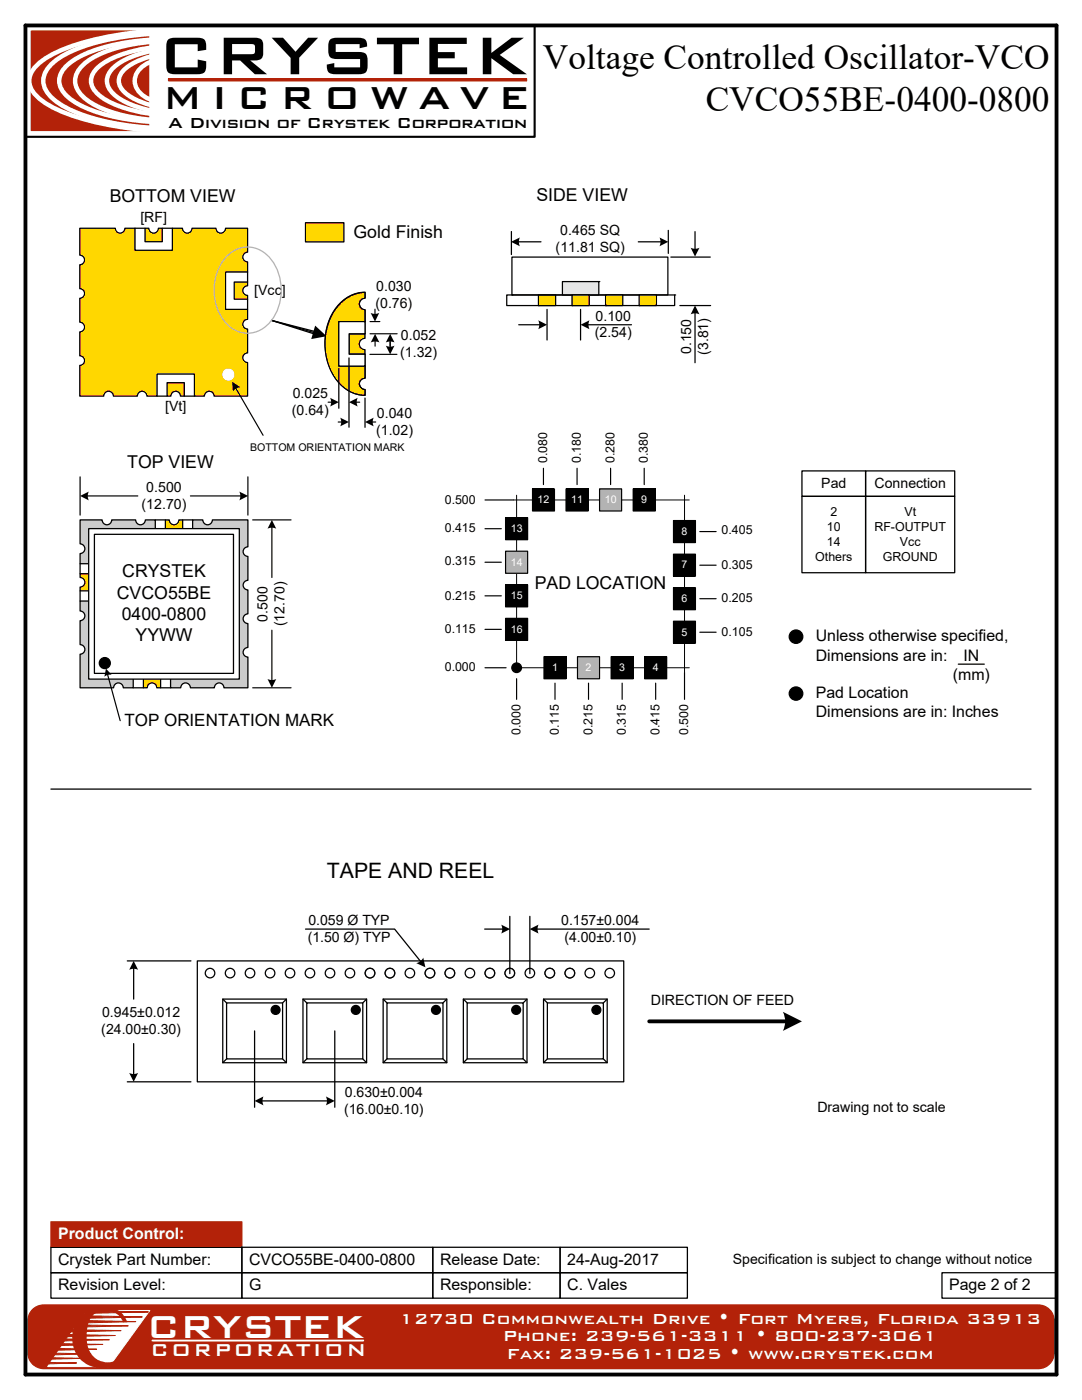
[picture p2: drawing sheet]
<svg xmlns="http://www.w3.org/2000/svg" width="216mm" height="279mm" viewBox="0 0 216 279" stroke-linecap="round" stroke-linejoin="round" font-family="sans-serif">
<path d="M6.5 261.4a3.2 3.2 0 0 1 2.2-1h198.5a3.2 3.2 0 0 1 3.2 3.2v6.4a3.2 3.2 0 0 1-3.2 3.1h-198.5a3.2 3.2 0 0 1-3.1-3.1v-6.4a3.2 3.2 0 0 1 .9-2.2z" fill-rule="evenodd" fill="#b32209"/>
<path d="M6.5 261.4a3.2 3.2 0 0 1 2.2-1h198.5a3.2 3.2 0 0 1 3.2 3.2v6.4a3.2 3.2 0 0 1-3.2 3.1h-198.5a3.2 3.2 0 0 1-3.1-3.1v-6.4a3.2 3.2 0 0 1 .9-2.2z" fill="none" stroke="#b32209" stroke-width=".25"/>
<path d="M17.4 261.5h12.5l-8.1 11.2h-12.3z" fill-rule="evenodd" fill="#fff"/>
<path d="M17.4 261.5h12.5l-8.1 11.2h-12.3z" fill="none" stroke="#fff" stroke-width=".2"/>
<path d="M18.6 262.1l.5-.5 10.5 .2z" fill="#b32209"/>
<path d="M18.6 262.1l.5-.5 10.5 .2z" fill="none" stroke="#b32209" stroke-width=".2"/>
<path d="M17.5 263.1l.4-.5 10.5 .2z" fill="#b32209"/>
<path d="M17.5 263.1l.4-.5 10.5 .2z" fill="none" stroke="#b32209" stroke-width=".2"/>
<path d="M17.2 263.5l9.9 .3-10.4 .2z" fill="#b32209"/>
<path d="M15.2 264.9l.4-.5 10 .2zM17.2 263.5l9.9 .3-10.4 .2z" fill="none" stroke="#b32209" stroke-width=".2"/>
<path d="M15.2 264.6h10.4" fill="none" stroke="#b32209" stroke-width=".44"/>
<path d="M14.2 265.4l10 .2-10.4 .2z" fill="#b32209"/>
<path d="M14.2 265.4l10 .2-10.4 .2z" fill="none" stroke="#b32209" stroke-width=".2"/>
<path d="M13.1 266.3l9.9 .2-10.4 .3z" fill="#b32209"/>
<path d="M13.1 266.3l9.9 .2-10.4 .3z" fill="none" stroke="#b32209" stroke-width=".2"/>
<path d="M11.9 267.2l9.9 .2-10.4 .3z" fill="#b32209"/>
<path d="M11.9 267.2l9.9 .2-10.4 .3z" fill="none" stroke="#b32209" stroke-width=".2"/>
<path d="M10.6 268.1l9.9 .2-10.4 .3z" fill="#b32209"/>
<path d="M10.6 268.1l9.9 .2-10.4 .3z" fill="none" stroke="#b32209" stroke-width=".2"/>
<path d="M9.4 269.1l9.9 .2-10.4 .2z" fill="#b32209"/>
<path d="M9.4 269.1l9.9 .2-10.4 .2z" fill="none" stroke="#b32209" stroke-width=".2"/>
<path d="M8.2 270l9.9 .2-10.4 .3z" fill="#b32209"/>
<path d="M8.2 270l9.9 .2-10.4 .3z" fill="none" stroke="#b32209" stroke-width=".2"/>
<path d="M6.6 270.9l9.9 .2-10.4 .3z" fill="#b32209"/>
<path d="M6.6 270.9l9.9 .2-10.4 .3zM6.6 271.8l8.7 .2-8.7 .3z" fill="none" stroke="#b32209" stroke-width=".2"/>
<path d="M6.6 272.1h8.7" fill="none" stroke="#b32209" stroke-width=".44"/>
<path d="M16.7 261.9l1.2-.7-.1 1.2z" fill="#b32209"/>
<path d="M16.7 261.9l1.2-.7-.1 1.2z" fill="none" stroke="#b32209" stroke-width=".2"/>
<path d="M30.4 267.5h42.1v.1h-42.1z" fill="#fff"/>
<path d="M30.4 267.5h42.1v.1h-42.1z" fill="none" stroke="#fff" stroke-width=".25"/>
<path d="M13.1 261.5h8.6" fill="none" stroke="#b32209" stroke-width=".44"/>
<path d="M13.1 261.5l8.6-.3v.5z" fill="none" stroke="#b32209" stroke-width=".2"/>
<path d="M6.2 6.2h23.5v19.8h-23.5z" fill="#b32209"/>
<path d="M6.2 6.2h23.5v19.8h-23.5zM33.6 15.7h71.5v.4h-71.5z" fill="none" stroke="#b32209" stroke-width=".25"/>
<path d="M33.6 15.9h71.5" fill="none" stroke="#b32209" stroke-width=".4"/>
<path d="M33.2 11.7a6.6 6.6 0 0 0-6 3 3.7 3.7 0 0 0 2.3 4.9 8.4 8.4 0 0 0 3.7 .9M34 8.2a33.4 33.4 0 0 0-15.3 3.2 6 6 0 0 0-3.7 4.7 6 6 0 0 0 3.7 4.7 32.1 32.1 0 0 0 15.3 3.3M34 7.8a40.6 40.6 0 0 0-18.4 3.7 7.4 7.4 0 0 0-3.7 3.8 3.9 3.9 0 0 0 1.7 4.1 24.6 24.6 0 0 0 11.8 4.4 55.7 55.7 0 0 0 8.6 .6M34.8 6.6a53.2 53.2 0 0 0-20 3.4 11.1 11.1 0 0 0-5.7 4.4 4.1 4.1 0 0 0 1.2 5 24.1 24.1 0 0 0 11.3 5 64.2 64.2 0 0 0 13.2 1.3M37.2 9a36.6 36.6 0 0 0-15.4 2.9 6.8 6.8 0 0 0-3.5 3.4 3.4 3.4 0 0 0 1.6 3.8 23.5 23.5 0 0 0 11.3 3.8l6 .4M38 9.4a28.6 28.6 0 0 0-14.1 3.1 4.9 4.9 0 0 0-2.6 3.6 4.4 4.4 0 0 0 2.6 3.6 27.3 27.3 0 0 0 14.1 3.2M38.8 10.2a26.4 26.4 0 0 0-12.7 2.7 4.3 4.3 0 0 0-2.4 3.2 4.8 4.8 0 0 0 3.3 3.7 28.1 28.1 0 0 0 11.8 2.3M38.8 5.8a79.1 79.1 0 0 0-24.2 3.3 17.4 17.4 0 0 0-7.7 4.4 3.7 3.7 0 0 0 0 5.2 17.4 17.4 0 0 0 7.7 4.4 79.2 79.2 0 0 0 24.2 3.3" fill="none" stroke="#fff" stroke-width=".89"/>
<path d="M5.1 5.1h205.7v269.2h-205.7z" fill="none" stroke="#000" stroke-width=".76"/>
<path d="M106.7 5.1v22.2h-101.6" fill="none" stroke="#000" stroke-width=".42"/>
<path d="M10.2 243.8h38.1v5.1h-38.1z" fill="#b32209"/>
<path d="M10.2 243.8h38.1v5.1h-38.1z" fill="none" stroke="#b32209" stroke-width=".25"/>
<path d="M10.2 248.9h38.1v5.1h-38.1zM10.2 254h38.1v5.1h-38.1zM48.3 254h38.1v5.1h-38.1zM48.3 248.9h38.1v5.1h-38.1zM86.4 248.9h25.4v5.1h-25.4zM86.4 254h25.4v5.1h-25.4zM111.8 254h25.4v5.1h-25.4zM111.8 248.9h25.4v5.1h-25.4zM188 254h22.8v5.1h-22.8z" fill="none" stroke="#000" stroke-width=".25"/>
<path d="M106.3 97.6h4.3v4.4h-4.3zM112.9 97.6h4.4v4.4h-4.4zM108.5 131.1h4.4v4.4h-4.4z" fill="#000"/>
<path d="M106.3 97.6h4.3v4.4h-4.3zM112.9 97.6h4.4v4.4h-4.4zM108.5 131.1h4.4v4.4h-4.4z" fill="none" stroke="#000" stroke-width=".23"/>
<path d="M102.5 99.8h35M103.1 98.8v34.5h34.4M136.6 98.8v35.4M103.1 132.4v.9M109.4 134h1.6" fill="none" stroke="#000" stroke-width=".2"/>
<path d="M100.9 110h4.4v4.4h-4.4z" fill="#b3b3b3"/>
<path d="M100.9 110h4.4v4.4h-4.4z" fill="none" stroke="#000" stroke-width=".23"/>
<path d="M119.6 97.6h4.4v4.4h-4.4z" fill="#b3b3b3"/>
<path d="M119.6 97.6h4.4v4.4h-4.4zM126.3 97.6h4.4v4.4h-4.4zM100.9 103.3h4.4v4.4h-4.4zM100.9 116.7h4.4v4.4h-4.4zM100.9 123.4h4.4v4.4h-4.4z" fill="none" stroke="#000" stroke-width=".23"/>
<path d="M100.9 103.3h4.4v4.4h-4.4zM126.3 97.6h4.4v4.4h-4.4zM100.9 116.7h4.4v4.4h-4.4zM100.9 123.4h4.4v4.4h-4.4z" fill="#000"/>
<path d="M115.2 131.1h4.4v4.4h-4.4z" fill="#b3b3b3"/>
<g fill="none" stroke="#000" stroke-width=".23">
<path d="M96.8 99.8h5.7M108.4 93.5v3.2M115.1 93.5v3.2M121.8 93.5v3.2M128.5 93.5v3.2M96.8 105.5h3.2M96.8 112.2h3.2M96.8 118.9h3.2M134.4 103.9h4.4v4.4h-4.4zM134.4 110.6h4.4v4.4h-4.4zM134.4 117.3h4.4v4.4h-4.4zM139.6 119.5h3.3"/>
<path d="M139.6 112.8h3.3M139.6 106.1h3.3M96.8 133.3h4.2M96.8 125.6h3.2M103.1 135.4v4.2M110.7 136.3v3.3M115.2 131.1h4.4v4.4h-4.4zM117.4 136.3v3.3M121.9 131.1h4.4v4.4h-4.4zM124.1 136.3v3.3M128.6 131.1h4.4v4.4h-4.4zM130.8 136.3v3.3"/>
<path d="M134.4 124h4.4v4.4h-4.4zM136.6 134.2v5.4M139.6 126.2h3.3"/>
</g>
<path d="M134.4 103.9h4.4v4.4h-4.4zM134.4 110.6h4.4v4.4h-4.4zM121.9 131.1h4.4v4.4h-4.4zM128.6 131.1h4.4v4.4h-4.4zM134.4 117.3h4.4v4.4h-4.4zM134.4 124h4.4v4.4h-4.4z" fill="#000"/>
<g fill="#000">
<path d="M83.1 192.2l.9-.5 .5-.6 .4 1.9z" fill-rule="evenodd"/>
<path d="M25.8 214.1l1.1 .2 .7-.2-.9 1.8z" fill-rule="evenodd"/>
<path d="M50.8 219.7l1.8-.9-.2 .7 .2 1.1z" fill-rule="evenodd"/>
<path d="M65 218.8l1.8 .9-1.8 .9 .2-1.1z" fill-rule="evenodd"/>
<path d="M156.2 201.9l3.8 1.9-3.8 1.9a4.2 4.2 0 0 0 0-3.8z" fill-rule="evenodd"/>
<circle cx="103.1" cy="133.3" r=".96"/>
<circle cx="158.8" cy="138.4" r="1.34"/>
<circle cx="158.8" cy="127.1" r="1.34"/>
<circle cx="55" cy="201.6" r=".89"/>
<circle cx="71" cy="201.6" r=".89"/>
<circle cx="87" cy="201.6" r=".89"/>
<circle cx="103" cy="201.6" r=".89"/>
<circle cx="119" cy="201.6" r=".89"/>
</g>
<g fill="none" stroke="#000" stroke-width=".25">
<path d="M191.2 132.5h5.2M10.2 157.5h195.5M39.4 191.8h85.1v24.1h-85.1zM44.4 199.4h12.7v12.7h-12.7zM44.5 199.4l.7 .8M57.1 199.4l-.7 .8M60.5 199.4h12.7v12.7h-12.7zM60.5 199.4l.7 .8M61 185.4h17.7l5.3 6.6M73.2 199.4l-.8 .8M76.5 199.4h12.7v12.7h-12.7zM76.5 199.4l.7 .8"/>
<path d="M89.2 199.4l-.8 .8M92.5 199.4h12.7v12.7h-12.7zM92.5 199.4l.7 .8M105.2 199.4l-.8 .8M108.5 199.4h12.7v12.7h-12.7zM108.5 199.4l.7 .8M121.2 199.4l-.8 .8M26.7 208.3v6.3M45.2 211.3l-.8 .8M45.2 200.2h11.2v11.1h-11.2zM52.2 219.7h13.3M56.4 211.3l.7 .8"/>
<path d="M61.2 211.3l-.7 .8M61.2 200.2h11.2v11.1h-11.2zM72.4 211.3l.8 .8M77.2 211.3l-.7 .8M77.2 200.2h11.2v11.1h-11.2zM88.4 211.3l.8 .8M93.2 200.2h11.2v11.1h-11.2zM93.2 211.3l-.7 .8M104.4 211.3l.8 .8M109.2 211.3l-.7 .8M109.2 200.2h11.2v11.1h-11.2zM120.4 211.3l.8 .8"/>
<circle cx="103.1" cy="133.3" r=".96"/>
<circle cx="158.8" cy="138.4" r="1.34"/>
<circle cx="158.8" cy="127.1" r="1.34"/>
<circle cx="55" cy="201.6" r=".89"/>
<circle cx="71" cy="201.6" r=".89"/>
<circle cx="87" cy="201.6" r=".89"/>
<circle cx="103" cy="201.6" r=".89"/>
<circle cx="119" cy="201.6" r=".89"/>
</g>
<path d="M129.5 203.8h27.6" fill="none" stroke="#000" stroke-width=".76"/>
<circle cx="41.9" cy="194.2" r=".95" fill="#fff"/>
<circle cx="41.9" cy="194.2" r=".95" fill="none" stroke="#000" stroke-width=".25"/>
<circle cx="45.9" cy="194.2" r=".95" fill="#fff"/>
<circle cx="45.9" cy="194.2" r=".95" fill="none" stroke="#000" stroke-width=".25"/>
<circle cx="49.9" cy="194.2" r=".95" fill="#fff"/>
<circle cx="49.9" cy="194.2" r=".95" fill="none" stroke="#000" stroke-width=".25"/>
<circle cx="53.9" cy="194.2" r=".95" fill="#fff"/>
<circle cx="53.9" cy="194.2" r=".95" fill="none" stroke="#000" stroke-width=".25"/>
<circle cx="57.9" cy="194.2" r=".95" fill="#fff"/>
<circle cx="57.9" cy="194.2" r=".95" fill="none" stroke="#000" stroke-width=".25"/>
<circle cx="61.9" cy="194.2" r=".95" fill="#fff"/>
<circle cx="61.9" cy="194.2" r=".95" fill="none" stroke="#000" stroke-width=".25"/>
<circle cx="65.8" cy="194.2" r=".95" fill="#fff"/>
<circle cx="65.8" cy="194.2" r=".95" fill="none" stroke="#000" stroke-width=".25"/>
<circle cx="69.8" cy="194.2" r=".95" fill="#fff"/>
<circle cx="69.8" cy="194.2" r=".95" fill="none" stroke="#000" stroke-width=".25"/>
<circle cx="73.8" cy="194.2" r=".95" fill="#fff"/>
<circle cx="73.8" cy="194.2" r=".95" fill="none" stroke="#000" stroke-width=".25"/>
<circle cx="77.8" cy="194.2" r=".95" fill="#fff"/>
<circle cx="77.8" cy="194.2" r=".95" fill="none" stroke="#000" stroke-width=".25"/>
<circle cx="73.8" cy="194.2" r=".95" fill="#fff"/>
<circle cx="73.8" cy="194.2" r=".95" fill="none" stroke="#000" stroke-width=".25"/>
<circle cx="77.8" cy="194.2" r=".95" fill="#fff"/>
<circle cx="77.8" cy="194.2" r=".95" fill="none" stroke="#000" stroke-width=".25"/>
<circle cx="81.8" cy="194.2" r=".95" fill="#fff"/>
<circle cx="81.8" cy="194.2" r=".95" fill="none" stroke="#000" stroke-width=".25"/>
<circle cx="85.8" cy="194.2" r=".95" fill="#fff"/>
<circle cx="85.8" cy="194.2" r=".95" fill="none" stroke="#000" stroke-width=".25"/>
<circle cx="89.8" cy="194.2" r=".95" fill="#fff"/>
<circle cx="89.8" cy="194.2" r=".95" fill="none" stroke="#000" stroke-width=".25"/>
<circle cx="85.8" cy="194.2" r=".95" fill="#fff"/>
<circle cx="85.8" cy="194.2" r=".95" fill="none" stroke="#000" stroke-width=".25"/>
<circle cx="89.8" cy="194.2" r=".95" fill="#fff"/>
<circle cx="89.8" cy="194.2" r=".95" fill="none" stroke="#000" stroke-width=".25"/>
<circle cx="93.8" cy="194.2" r=".95" fill="#fff"/>
<circle cx="93.8" cy="194.2" r=".95" fill="none" stroke="#000" stroke-width=".25"/>
<circle cx="97.7" cy="194.2" r=".95" fill="#fff"/>
<circle cx="97.7" cy="194.2" r=".95" fill="none" stroke="#000" stroke-width=".25"/>
<circle cx="101.7" cy="194.2" r=".95" fill="#fff"/>
<circle cx="101.7" cy="194.2" r=".95" fill="none" stroke="#000" stroke-width=".25"/>
<circle cx="97.7" cy="194.2" r=".95" fill="#fff"/>
<circle cx="97.7" cy="194.2" r=".95" fill="none" stroke="#000" stroke-width=".25"/>
<circle cx="101.7" cy="194.2" r=".95" fill="#fff"/>
<circle cx="101.7" cy="194.2" r=".95" fill="none" stroke="#000" stroke-width=".25"/>
<circle cx="105.7" cy="194.2" r=".95" fill="#fff"/>
<circle cx="105.7" cy="194.2" r=".95" fill="none" stroke="#000" stroke-width=".25"/>
<circle cx="109.7" cy="194.2" r=".95" fill="#fff"/>
<circle cx="109.7" cy="194.2" r=".95" fill="none" stroke="#000" stroke-width=".25"/>
<circle cx="113.7" cy="194.2" r=".95" fill="#fff"/>
<circle cx="113.7" cy="194.2" r=".95" fill="none" stroke="#000" stroke-width=".25"/>
<circle cx="109.7" cy="194.2" r=".95" fill="#fff"/>
<circle cx="109.7" cy="194.2" r=".95" fill="none" stroke="#000" stroke-width=".25"/>
<circle cx="113.7" cy="194.2" r=".95" fill="#fff"/>
<circle cx="113.7" cy="194.2" r=".95" fill="none" stroke="#000" stroke-width=".25"/>
<circle cx="117.7" cy="194.2" r=".95" fill="#fff"/>
<circle cx="117.7" cy="194.2" r=".95" fill="none" stroke="#000" stroke-width=".25"/>
<circle cx="121.7" cy="194.2" r=".95" fill="#fff"/>
<g fill="none" stroke="#000" stroke-width=".25">
<path d="M25.4 191.8h12.7M26.7 193.1v6.3M96.7 185.4h3.7M101.7 182.9v11.4M105.7 182.9v11.4M107 185.4h22.5M25.4 215.9h12.7M50.8 205.7v15.3M66.8 205.7v15.3"/>
<circle cx="121.7" cy="194.2" r=".95"/>
</g>
<g fill="#000">
<path d="M26.7 191.8l.9 1.7-.7-.2-1.1 .2z" fill-rule="evenodd"/>
<path d="M100 184.5l1.8 .9-1.8 .9 .2-1.1z" fill-rule="evenodd"/>
<path d="M105.7 185.4l1.8-.9-.2 .7 .2 1.1z" fill-rule="evenodd"/>
</g>
<g fill="#fff">
<path d="M32.9 74.6h4.3v2h-4.3z"/>
<path d="M31.4 74.7h2v4.4h-2z"/>
<path d="M36.8 74.7h2.1v4.4h-2.1z"/>
<path d="M44.9 55.9h2v4.3h-2z"/>
<path d="M45 59.7h4.3v2h-4.3z"/>
<path d="M45 54.2h4.3v2.1h-4.3z"/>
<path d="M28.6 48h4.3v2h-4.3z"/>
<path d="M32.4 45.6h2v4.3h-2z"/>
<path d="M26.9 45.6h2.1v4.3h-2.1z"/>
</g>
<path d="M68 60.4a7.1 7.1 0 0 1 4.9-2.1v1.2a1.21 1.21 0 0 0-1.2 1.2 1.21 1.21 0 0 0 1.2 1.2v2.3h-5.3v8.8h5.3v2.5a1.14 1.14 0 0 0-1.2 1.1 1.14 1.14 0 0 0 1.2 1.1v1.2a7.9 7.9 0 0 1-7.1-5.6 12.2 12.2 0 0 1 2.2-12.9z" fill-rule="evenodd" fill="#ffd700"/>
<path d="M68 60.4a7.1 7.1 0 0 1 4.9-2.1v1.2a1.21 1.21 0 0 0-1.2 1.2 1.21 1.21 0 0 0 1.2 1.2v2.3h-5.3v8.8h5.3v2.5a1.14 1.14 0 0 0-1.2 1.1 1.14 1.14 0 0 0 1.2 1.1v1.2a7.9 7.9 0 0 1-7.1-5.6 12.2 12.2 0 0 1 2.2-12.9z" fill="none" stroke="#000" stroke-width=".25"/>
<path d="M15.9 45.6h7.1a.95 .95 0 0 0 1 .9 .95 .95 0 0 0 .9-.9h2v4.4h7.5v-4.4h2a.95 .95 0 0 0 1 .9 .95 .95 0 0 0 .9-.9h4.8a.95 .95 0 0 0 .9 .9 .95 .95 0 0 0 1-.9h4.4v4.7a.96 .96 0 0 0-.9 1 .96 .96 0 0 0 .9 1v2h-4.4v7.4h4.4v2a.96 .96 0 0 0-.9 1 .96 .96 0 0 0 .9 1v4.7a.95 .95 0 0 0-.9 1 .95 .95 0 0 0 .9 .9v6.8h-6.7a.96 .96 0 0 0-.9-1 .96 .96 0 0 0-1 1h-2v-4.4h-7.5v4.4h-2a.95 .95 0 0 0-.9-1 .95 .95 0 0 0-1 1h-4.8a.96 .96 0 0 0-.9-1 .96 .96 0 0 0-1 1h-4.8v-6.2a.95 .95 0 0 0 1-.9 .95 .95 0 0 0-1-1v-4.8a.96 .96 0 0 0 1-.9 .96 .96 0 0 0-1-1v-4.8a.95 .95 0 0 0 1-.9 .95 .95 0 0 0-1-1v-4.8a.95 .95 0 0 0 1-.9 .95 .95 0 0 0-1-1z" fill-rule="evenodd" fill="#ffd700"/>
<path d="M15.9 45.6h7.1a.95 .95 0 0 0 1 .9 .95 .95 0 0 0 .9-.9h2v4.4h7.5v-4.4h2a.95 .95 0 0 0 1 .9 .95 .95 0 0 0 .9-.9h4.8a.95 .95 0 0 0 .9 .9 .95 .95 0 0 0 1-.9h4.4v4.7a.96 .96 0 0 0-.9 1 .96 .96 0 0 0 .9 1v2h-4.4v7.4h4.4v2a.96 .96 0 0 0-.9 1 .96 .96 0 0 0 .9 1v4.7a.95 .95 0 0 0-.9 1 .95 .95 0 0 0 .9 .9v6.8h-6.7a.96 .96 0 0 0-.9-1 .96 .96 0 0 0-1 1h-2v-4.4h-7.5v4.4h-2a.95 .95 0 0 0-.9-1 .95 .95 0 0 0-1 1h-4.8a.96 .96 0 0 0-.9-1 .96 .96 0 0 0-1 1h-4.8v-6.2a.95 .95 0 0 0 1-.9 .95 .95 0 0 0-1-1v-4.8a.96 .96 0 0 0 1-.9 .96 .96 0 0 0-1-1v-4.8a.95 .95 0 0 0 1-.9 .95 .95 0 0 0-1-1v-4.8a.95 .95 0 0 0 1-.9 .95 .95 0 0 0-1-1zM26.9 45.6h2M32.4 45.6h2M49.4 54.3v2M49.4 59.7v2M31.3 79.1h2M36.8 79.1h2M54.2 63.9l8.6 2.5M54.2 63.9l9.5 3.1M54.2 63.9l9.7 2.5" fill="none" stroke="#000" stroke-width=".25"/>
<path d="M62.9 65l2.3 2.1-3.1 .6z" fill="#000"/>
<path d="M45 51.4a5.7 5.7 0 0 1 9.5 .9 10.2 10.2 0 0 1-1.4 12.8 5.7 5.7 0 0 1-8.7-1.6 10.4 10.4 0 0 1 .6-12.1z" fill="none" stroke="#b3b3b3" stroke-width=".25"/>
<path d="M68 60.5a7 7 0 0 1 4.8-2.1v1.1a1.14 1.14 0 0 0-1.1 1.2 1.14 1.14 0 0 0 1.1 1.1v2.4h-5.2v8.8h5.2v2.5a1.13 1.13 0 0 0-1.1 1.1 1.13 1.13 0 0 0 1.1 1.1v1.2a7.9 7.9 0 0 1-6.9-5.1 12.3 12.3 0 0 1 2.1-13.3z" fill-rule="evenodd" fill="#ffd700"/>
<path d="M68 60.5a7 7 0 0 1 4.8-2.1v1.1a1.14 1.14 0 0 0-1.1 1.2 1.14 1.14 0 0 0 1.1 1.1v2.4h-5.2v8.8h5.2v2.5a1.13 1.13 0 0 0-1.1 1.1 1.13 1.13 0 0 0 1.1 1.1v1.2a7.9 7.9 0 0 1-6.9-5.1 12.3 12.3 0 0 1 2.1-13.3z" fill="none" stroke="#000" stroke-width=".25"/>
<path d="M69.6 66.6h3.2v.9a1.13 1.13 0 0 0-1.1 1.2 1.13 1.13 0 0 0 1.1 1.1v.9h-3.2z" fill-rule="evenodd" fill="#ffd700"/>
<path d="M67.6 73.6v7.9M69.6 66.6h3.2v.9a1.13 1.13 0 0 0-1.1 1.2 1.13 1.13 0 0 0 1.1 1.1v.9h-3.2zM72.8 64.2v2.4M72.8 70.7v2.4M72.8 79.4v5.9" fill="none" stroke="#000" stroke-width=".25"/>
<path d="M73.8 70.7h5.4M73.8 64.2h2M73.8 66.6h5.4M74.8 61.7v1.2M74.8 67.9v1.2M77.9 67.9v1.5M65.5 80.3h.8M67.5 84.2h.8M71 80.3h.8M74.1 84.2h.9" fill="none" stroke="#000" stroke-width=".23"/>
<g fill="#000">
<path d="M74 62.4l1 .2 .7-.2-.9 1.8z" fill-rule="evenodd"/>
<path d="M74.8 66.6l.9 1.7-.7-.1-1 .1z" fill-rule="evenodd"/>
<path d="M77.9 66.6l.8 1.7-.7-.1-1 .1z" fill-rule="evenodd"/>
<path d="M77 69l1 .2 .7-.2-.8 1.7z" fill-rule="evenodd"/>
<path d="M65.9 79.4l1.7 .9-1.7 .8 .2-1z" fill-rule="evenodd"/>
<path d="M67.9 83.4l1.7 .8-1.7 .9 .2-1.1z" fill-rule="evenodd"/>
<path d="M69.6 80.3l1.8-.9-.2 .7 .2 1z" fill-rule="evenodd"/>
<path d="M72.8 84.2l1.8-.8-.2 .6 .2 1.1z" fill-rule="evenodd"/>
</g>
<path d="M67.6 64.2h5.2v2.4h-3.1v4.1h3.1v2.4h-5.2z" fill-rule="evenodd" fill="#fff"/>
<path d="M67.6 64.2h5.2v2.4h-3.1v4.1h3.1v2.4h-5.2zM69.6 71.4v13.9" fill="none" stroke="#000" stroke-width=".25"/>
<path d="M46.7 56.3h2.7v.7a.95 .95 0 0 0-.9 1 .95 .95 0 0 0 .9 .9v.8h-2.7z" fill-rule="evenodd" fill="#ffd700"/>
<path d="M46.7 56.3h2.7v.7a.95 .95 0 0 0-.9 1 .95 .95 0 0 0 .9 .9v.8h-2.7z" fill="none" stroke="#000" stroke-width=".25"/>
<path d="M33.3 76.4h3.5v2.7h-.8a.95 .95 0 0 0-.9-1 .95 .95 0 0 0-1 1h-.8z" fill-rule="evenodd" fill="#ffd700"/>
<path d="M33.3 76.4h3.5v2.7h-.8a.95 .95 0 0 0-.9-1 .95 .95 0 0 0-1 1h-.8z" fill="none" stroke="#000" stroke-width=".25"/>
<path d="M28.9 45.6h.8a.95 .95 0 0 0 .9 .9 .95 .95 0 0 0 1-.9h.8v2.6h-3.5z" fill-rule="evenodd" fill="#ffd700"/>
<path d="M28.9 45.6h.8a.95 .95 0 0 0 .9 .9 .95 .95 0 0 0 1-.9h.8v2.6h-3.5z" fill="none" stroke="#000" stroke-width=".25"/>
<path d="M61 44.4h7.6v3.9h-7.6z" fill="#ffd700"/>
<path d="M61 44.4h7.6v3.9h-7.6z" fill="none" stroke="#000" stroke-width=".25"/>
<path d="M47 77.4l5.5 9.5" fill="none" stroke="#000" stroke-width=".24"/>
<path d="M46.3 76.2l1.7 1.1-1 .3-.5 .5z" fill-rule="evenodd" fill="#000"/>
<circle cx="45.6" cy="74.8" r="1.1" fill="#fff"/>
<circle cx="45.6" cy="74.8" r="1.1" fill="none" stroke="#fff" stroke-width=".25"/>
<path d="M16 95.2v7.6M38 99h10.2M49.5 95.2v7.6M54.3 105.1v10.2M50.4 137.3h7.7" fill="none" stroke="#000" stroke-width=".24"/>
<g fill="#000">
<path d="M47.8 98.1l1.7 .9-1.7 .9 .2-1.1z" fill-rule="evenodd"/>
<path d="M54.3 103.8l.8 1.7-.7-.2-1 .2z" fill-rule="evenodd"/>
</g>
<path d="M16 103.8h4.4a.95 .95 0 0 0 .9 .9 .95 .95 0 0 0 1-.9h4.8a.96 .96 0 0 0 .9 .9 .96 .96 0 0 0 1-.9h2v4.4h7.4v-4.4h2.1a.95 .95 0 0 0 .9 .9 .95 .95 0 0 0 1-.9h7.1v5.3a.95 .95 0 0 0-1 1 .95 .95 0 0 0 1 .9v4.8a.95 .95 0 0 0-1 1 .95 .95 0 0 0 1 .9v4.8a.96 .96 0 0 0-1 1 .96 .96 0 0 0 1 .9v4.8a.95 .95 0 0 0-1 1 .95 .95 0 0 0 1 .9v6.2h-4.8a.95 .95 0 0 0-1-1 .95 .95 0 0 0-.9 1h-4.8a.96 .96 0 0 0-1-1 .96 .96 0 0 0-.9 1h-2.1v-4.4h-7.4v4.4h-2a.96 .96 0 0 0-1-1 .96 .96 0 0 0-.9 1h-6.7v-6.7a.95 .95 0 0 0 .9-1 .95 .95 0 0 0-.9-.9v-4.8a.96 .96 0 0 0 .9-1 .96 .96 0 0 0-.9-1v-1.9h4.4v-7.5h-4.4v-2a.96 .96 0 0 0 .9-1 .96 .96 0 0 0-.9-1z" fill-rule="evenodd" fill="#ccc"/>
<path d="M16 103.8h4.4a.95 .95 0 0 0 .9 .9 .95 .95 0 0 0 1-.9h4.8a.96 .96 0 0 0 .9 .9 .96 .96 0 0 0 1-.9h2v4.4h7.4v-4.4h2.1a.95 .95 0 0 0 .9 .9 .95 .95 0 0 0 1-.9h7.1v5.3a.95 .95 0 0 0-1 1 .95 .95 0 0 0 1 .9v4.8a.95 .95 0 0 0-1 1 .95 .95 0 0 0 1 .9v4.8a.96 .96 0 0 0-1 1 .96 .96 0 0 0 1 .9v4.8a.95 .95 0 0 0-1 1 .95 .95 0 0 0 1 .9v6.2h-4.8a.95 .95 0 0 0-1-1 .95 .95 0 0 0-.9 1h-4.8a.96 .96 0 0 0-1-1 .96 .96 0 0 0-.9 1h-2.1v-4.4h-7.4v4.4h-2a.96 .96 0 0 0-1-1 .96 .96 0 0 0-.9 1h-6.7v-6.7a.95 .95 0 0 0 .9-1 .95 .95 0 0 0-.9-.9v-4.8a.96 .96 0 0 0 .9-1 .96 .96 0 0 0-.9-1v-1.9h4.4v-7.5h-4.4v-2a.96 .96 0 0 0 .9-1 .96 .96 0 0 0-.9-1z" fill="none" stroke="#000" stroke-width=".25"/>
<path d="M33 103.8h.8a.95 .95 0 0 0 .9 .9 .95 .95 0 0 0 1-.9h.7v2.6h-3.4z" fill-rule="evenodd" fill="#ffd700"/>
<path d="M33 103.8h.8a.95 .95 0 0 0 .9 .9 .95 .95 0 0 0 1-.9h.7v2.6h-3.4z" fill="none" stroke="#000" stroke-width=".25"/>
<path d="M16 114.5h2.6v3.4h-2.6v-.7a.95 .95 0 0 0 .9-1 .95 .95 0 0 0-.9-.9z" fill-rule="evenodd" fill="#ffd700"/>
<path d="M16 114.5h2.6v3.4h-2.6v-.7a.95 .95 0 0 0 .9-1 .95 .95 0 0 0-.9-.9z" fill="none" stroke="#000" stroke-width=".25"/>
<path d="M28.6 134.6h3.4v2.7h-.7a.95 .95 0 0 0-1-1 .95 .95 0 0 0-.9 1h-.8z" fill-rule="evenodd" fill="#ffd700"/>
<path d="M28.6 134.6h3.4v2.7h-.7a.95 .95 0 0 0-1-1 .95 .95 0 0 0-.9 1h-.8z" fill="none" stroke="#000" stroke-width=".25"/>
<path d="M17.7 105.5h30.1v30h-30.1z" fill="#fff"/>
<path d="M17.7 105.5h30.1v30h-30.1z" fill="none" stroke="#000" stroke-width=".25"/>
<path d="M18.8 106.6h27.8v27.8h-27.8z" fill="#fff"/>
<g fill="none" stroke="#000" stroke-width=".25">
<path d="M101.1 58.9h33.5v2.1h-33.5zM134.6 58.9h.1M16 112.5v2M16 117.9v2.1M18.8 106.6h27.8v27.8h-27.8zM31 103.8h2M36.4 103.8h2M26.6 137.3h2M32 137.3h2"/>
<circle cx="20.9" cy="132.3" r="1.1"/>
</g>
<path d="M17.3 99h10.2M50.4 103.8h7.7M21.4 134.5l2.6 9.3M54.3 125.8v10.1" fill="none" stroke="#000" stroke-width=".24"/>
<g fill="#000">
<path d="M16 99l1.7-.9-.2 .7 .2 1.1z" fill-rule="evenodd"/>
<path d="M21.1 133.4l1.2 1.3a1.68 1.68 0 0 0-1.5 .4z" fill-rule="evenodd"/>
<path d="M53.4 135.5l1 .2 .7-.2-.8 1.8z" fill-rule="evenodd"/>
<circle cx="20.9" cy="132.3" r="1.1"/>
</g>
<path d="M112.2 56.2h7.3v2.7h-7.3z" fill="#e6e6e6"/>
<path d="M112.2 56.2h7.3v2.7h-7.3zM119.5 56.2h.1" fill="none" stroke="#000" stroke-width=".25"/>
<path d="M107.4 58.9h3.5v2.1h-3.5z" fill="#ffd700"/>
<path d="M102.2 51.3h31.1v7.6h-31.1zM102.2 58.9h.1M107.4 58.9h3.5v2.1h-3.5zM127.4 48.3h4.6M133.3 46v4.6M103.5 64.8h4.3M107.4 61h.1M109.2 61.7v6.2M115.8 61.7v6.2M117.2 64.8h8.8" fill="none" stroke="#000" stroke-width=".25"/>
<g fill="#000">
<path d="M131.6 47.4l1.7 .9-1.7 .8 .2-1z" fill-rule="evenodd"/>
<path d="M107.4 63.9l1.8 .9-1.8 .9 .2-1.1z" fill-rule="evenodd"/>
<path d="M115.8 64.8l1.8-.9-.2 .7 .2 1.1z" fill-rule="evenodd"/>
</g>
<path d="M114.1 58.9h3.5v2.1h-3.5z" fill="#ffd700"/>
<path d="M114.1 58.9h3.5v2.1h-3.5zM114.1 61h.1" fill="none" stroke="#000" stroke-width=".25"/>
<path d="M120.8 58.9h3.5v2.1h-3.5z" fill="#ffd700"/>
<path d="M120.8 58.9h3.5v2.1h-3.5zM120.8 61h.1" fill="none" stroke="#000" stroke-width=".25"/>
<path d="M127.5 58.9h3.5v2.1h-3.5z" fill="#ffd700"/>
<path d="M102 46.2v4.6M103.3 48.3h4.7M127.5 58.9h3.5v2.1h-3.5zM133.9 51.3h7.8M138.7 46.2v3.7M127.5 61h.1M135.7 61h6.1M138.7 62.3v10.1M160 94h12.7v5.1h-12.7zM160 99.1h12.7v15.2h-12.7zM172.7 94h17.8v5.1h-17.8zM172.7 99.1h17.8v15.2h-17.8z" fill="none" stroke="#000" stroke-width=".25"/>
<g fill="#000">
<path d="M102 48.3l1.7-.9-.2 .7 .2 1z" fill-rule="evenodd"/>
<path d="M137.8 49.4l1.1 .2 .7-.2-.9 1.8z" fill-rule="evenodd"/>
<path d="M138.7 61l.9 1.7-.7-.2-1.1 .2z" fill-rule="evenodd"/>
</g>
<text font-size="16.6" fill="#b32209" x="13.8" y="272.9">C</text>
<text font-size="14.1" x="31.5" y="14.8">CRYSTEK</text>
<text font-size="8.5" x="32.5" y="21.8">M I C R O W A V E</text>
<text font-size="8.5" fill="#fff" x="29.2" y="267">CRYSTEK</text>
<g font-size="7">
<text x="108.3" y="13.8">Voltage Controlled Oscillator-VCO</text>
<text x="140.8" y="22.2">CVCO55BE-0400-0800</text>
</g>
<text font-size="4.6" fill="#fff" x="30" y="270.6">CORPORATION</text>
<text font-size="4.2" x="65.2" y="175.3">TAPE AND REEL</text>
<text font-size="3.9" x="33.5" y="25.6">A Division of Crystek Corporation</text>
<g font-size="3.9" fill="#fff">
<text x="79.6" y="264.2">12730 Commonwealth Drive • Fort Myers, Florida 33913</text>
<text x="100.3" y="267.7">Phone: 239-561-3311 • 800-237-3061</text>
<text x="101.1" y="271.2">Fax: 239-561-1025 • www.crystek.com</text>
</g>
<g font-size="3.5">
<text x="21.9" y="40.4">BOTTOM VIEW</text>
<text x="107" y="40.2">SIDE VIEW</text>
<text x="70.5" y="47.4">Gold Finish</text>
<text x="25.4" y="93.5">TOP VIEW</text>
<text x="23.3" y="119.5">CVCO55BE</text>
<text x="24.4" y="115.2">CRYSTEK</text>
<text x="106.7" y="117.6">PAD LOCATION</text>
<text x="24.3" y="123.7">0400-0800</text>
<text x="27.1" y="127.9">YYWW</text>
</g>
<text font-size="3.4" x="24.8" y="144.8">TOP ORIENTATION MARK</text>
<g font-size="3.2">
<text x="162.8" y="128">Unless otherwise specified,</text>
<text x="162.8" y="131.8">Dimensions are in:</text>
<text x="192.2" y="131.9">IN</text>
<text x="190.1" y="135.7">(mm)</text>
<text x="162.8" y="139.4">Pad Location</text>
<text x="162.8" y="143.2">Dimensions are in: Inches</text>
<text x="11.6" y="252.4">Crystek Part Number:</text>
<text x="11.6" y="257.5">Revision Level:</text>
<text x="49.7" y="257.5">G</text>
<text x="49.7" y="252.4">CVCO55BE-0400-0800</text>
<text x="87.8" y="252.4">Release Date:</text>
<text x="87.8" y="257.5">Responsible:</text>
<text x="113.2" y="257.5">C. Vales</text>
<text x="113.2" y="252.4">24-Aug-2017</text>
<text x="189.4" y="257.5">Page 2 of 2</text>
</g>
<text font-size="3.2" fill="#fff" x="11.6" y="247.4">Product Control:</text>
<g font-size="2.8">
<text x="28" y="44.3">[RF]</text>
<text x="111.8" y="47">0.465 SQ</text>
<text x="110.9" y="50.4">(11.81 SQ)</text>
<text x="50.7" y="58.9">[Vcc]</text>
<text x="75.1" y="58.1">0.030</text>
<text x="74.9" y="61.5">(0.76)</text>
<text x="118.8" y="64">0.100</text>
<text x="79.9" y="71.2">(1.32)</text>
<text x="80" y="67.9">0.052</text>
<text x="118.7" y="67.4">(2.54)</text>
<text x="137.9" y="70.7" transform="rotate(-90 137.9 70.7)">0.150</text>
<text x="141.3" y="70.8" transform="rotate(-90 141.3 70.8)">(3.81)</text>
<text x="33" y="82">[Vt]</text>
<text x="58.3" y="82.8">(0.64)</text>
<text x="58.4" y="79.4">0.025</text>
<text x="75.2" y="83.4">0.040</text>
<text x="75.1" y="86.8">(1.02)</text>
<text x="28.3" y="101.5">(12.70)</text>
<text x="29.2" y="98.1">0.500</text>
<text x="163.9" y="97.4">Pad</text>
<text x="174.5" y="97.4">Connection</text>
<text x="53.4" y="124.1" transform="rotate(-90 53.4 124.1)">0.500</text>
<text x="56.8" y="125" transform="rotate(-90 56.8 125)">(12.70)</text>
<text x="61.6" y="184.6">0.059 Ø TYP</text>
<text x="112" y="184.6">0.157±0.004</text>
<text x="61.4" y="188">(1.50 Ø) TYP</text>
<text x="112.6" y="188">(4.00±0.10)</text>
<text x="20.4" y="203">0.945±0.012</text>
<text x="129.9" y="200.6">DIRECTION OF FEED</text>
<text x="20.2" y="206.4">(24.00±0.30)</text>
<text x="68.8" y="218.9">0.630±0.004</text>
<text x="163.1" y="221.8">Drawing not to scale</text>
<text x="68.7" y="222.2">(16.00±0.10)</text>
<text x="146.2" y="252.3">Specification is subject to change without notice</text>
</g>
<g font-size="2.5">
<text x="109.2" y="92.4" transform="rotate(-90 109.2 92.4)">0.080</text>
<text x="115.9" y="92.4" transform="rotate(-90 115.9 92.4)">0.180</text>
<text x="122.6" y="92.4" transform="rotate(-90 122.6 92.4)">0.280</text>
<text x="129.3" y="92.4" transform="rotate(-90 129.3 92.4)">0.380</text>
<text x="88.8" y="100.5">0.500</text>
<text x="88.8" y="106.3">0.415</text>
<text x="144" y="106.6">0.405</text>
<text x="165" y="106">10</text>
<text x="165.7" y="103">2</text>
<text x="174.5" y="106">RF-OUTPUT</text>
<text x="180.5" y="103">Vt</text>
<text x="88.8" y="112.8">0.315</text>
<text x="144" y="113.5">0.305</text>
<text x="162.7" y="111.9">Others</text>
<text x="165" y="108.9">14</text>
<text x="176.1" y="111.9">GROUND</text>
<text x="179.6" y="108.9">Vcc</text>
<text x="88.8" y="119.7">0.215</text>
<text x="144" y="120.2">0.205</text>
<text x="88.8" y="126.4">0.115</text>
<text x="144" y="126.9">0.105</text>
<text x="88.8" y="134">0.000</text>
<text x="103.8" y="146.7" transform="rotate(-90 103.8 146.7)">0.000</text>
<text x="111.5" y="146.7" transform="rotate(-90 111.5 146.7)">0.115</text>
<text x="118.2" y="146.7" transform="rotate(-90 118.2 146.7)">0.215</text>
<text x="124.9" y="146.7" transform="rotate(-90 124.9 146.7)">0.315</text>
<text x="131.6" y="146.7" transform="rotate(-90 131.6 146.7)">0.415</text>
<text x="137.3" y="146.7" transform="rotate(-90 137.3 146.7)">0.500</text>
</g>
<text font-size="2.1" x="49.9" y="90">BOTTOM ORIENTATION MARK</text>
<g font-size="2.1" fill="#fff">
<text x="107.3" y="100.4">12</text>
<text x="114" y="100.4">11</text>
<text x="120.7" y="100.4">10</text>
<text x="128" y="100.4">9</text>
<text x="101.9" y="106.2">13</text>
<text x="136" y="106.7">8</text>
<text x="101.9" y="112.9">14</text>
<text x="136" y="113.4">7</text>
<text x="101.9" y="119.5">15</text>
<text x="136" y="120.1">6</text>
<text x="101.9" y="126.3">16</text>
<text x="136" y="126.8">5</text>
<text x="110.2" y="133.9">1</text>
<text x="116.9" y="133.9">2</text>
<text x="123.5" y="133.9">3</text>
<text x="130.3" y="133.9">4</text>
</g>
</svg>
